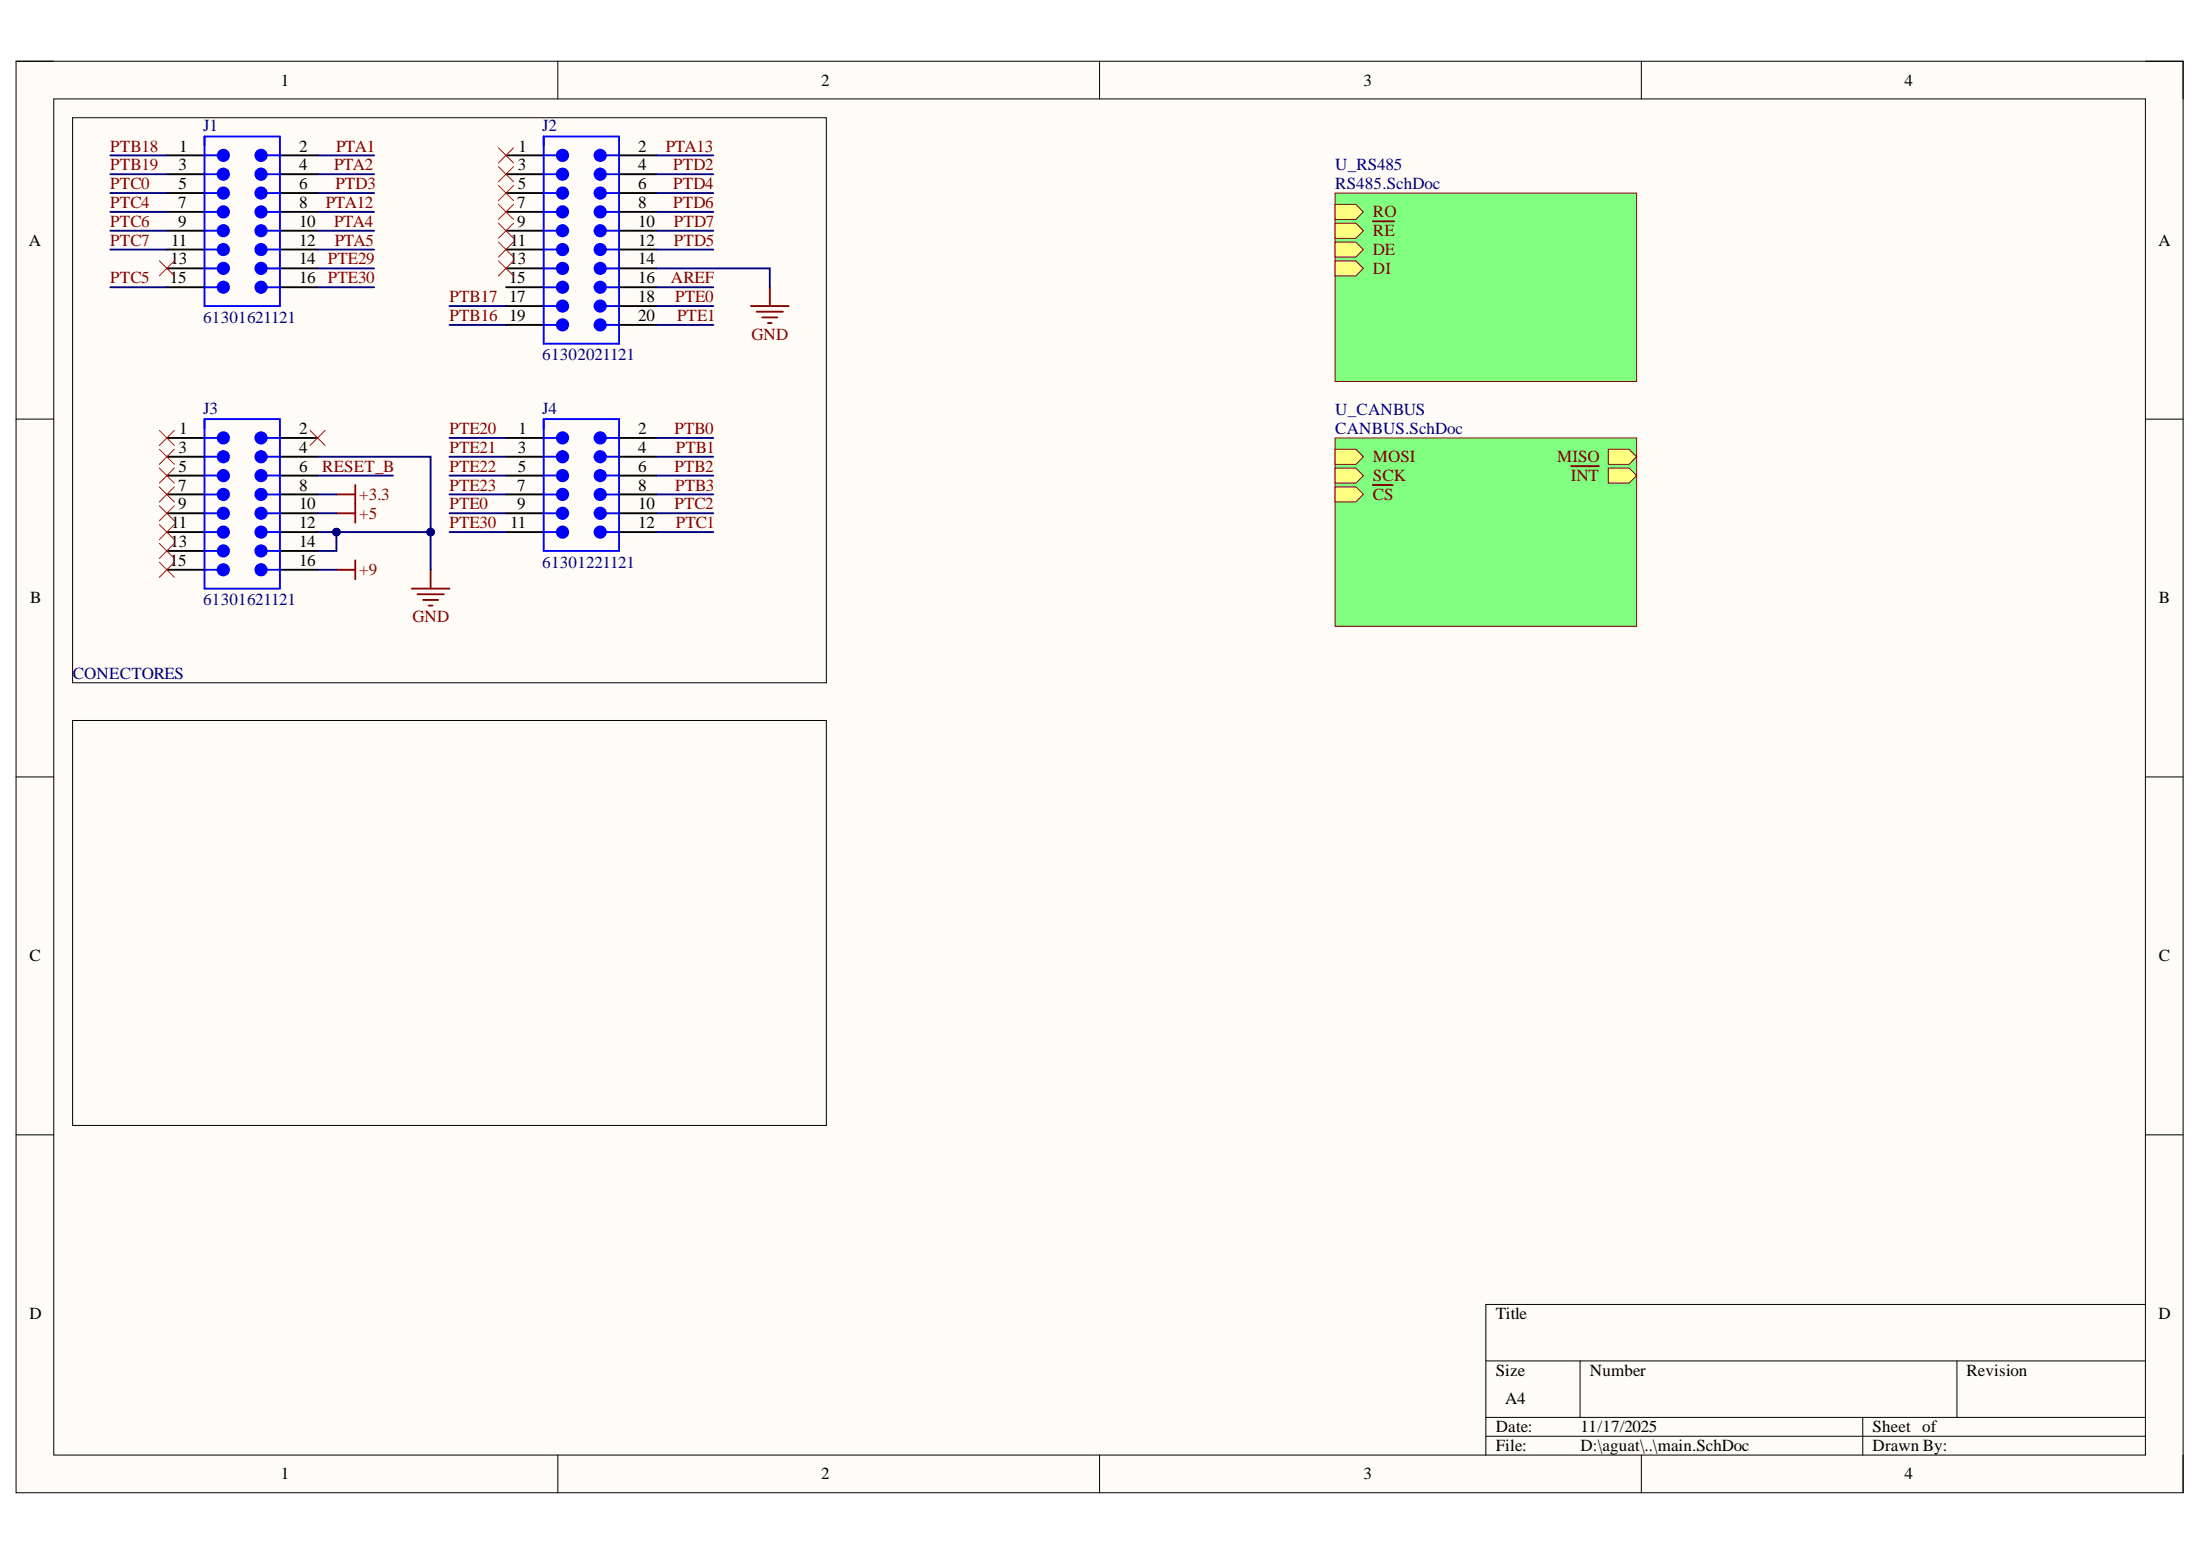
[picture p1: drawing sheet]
<svg xmlns="http://www.w3.org/2000/svg" width="297mm" height="210mm" viewBox="0 0 297 210" stroke-linecap="round" stroke-linejoin="round" font-family="sans-serif">
<path d="M2.2 8.3h292.6v193.2h-292.6z" fill-rule="evenodd" fill="#fffcf8"/>
<path d="M2.2 8.3h292.6v193.2h-292.6z" fill="none" stroke="#000" stroke-width=".14"/>
<path d="M7.3 13.4h282.4v183h-282.4z" fill-rule="evenodd" fill="#fffcf8"/>
<g fill="none" stroke="#000" stroke-width=".14">
<path d="M2.2 8.3h5.1M7.3 13.4h282.4v183h-282.4zM75.3 8.3v5M148.5 8.3v5M221.6 8.3v5.1M289.7 8.3h5.1v5.1M2.2 56.6h5.1M289.7 56.6h5.1M2.2 104.9h5.1M289.7 104.9h5.1M2.2 153.2h5.1M289.7 153.2h5.1"/>
<path d="M289.7 176.1h-89.1v20.3M75.3 196.4v5.1M148.5 196.4v5.1M200.6 183.7h89.1M200.6 191.3h89.1M200.6 193.9h89.1M213.3 183.7v7.6M221.6 196.4v5.1M251.5 191.3v5.1M264.2 183.7v7.6M294.8 196.4v5.1"/>
</g>
<path d="M68.3 23.5h5.1M68.3 21h5.1" fill="none" stroke="#000" stroke-width=".25"/>
<path d="M73.4 23.5h1.8" fill="none" stroke="#00f" stroke-width=".25"/>
<circle cx="76" cy="23.5" r=".76" fill="#00f"/>
<g fill="none" stroke="#00f" stroke-width=".25">
<path d="M73.4 21h1.8M81.8 23.5h1.8"/>
<circle cx="76" cy="23.5" r=".76"/>
</g>
<path d="M83.6 23.5h5.1M83.6 21h5.1" fill="none" stroke="#000" stroke-width=".25"/>
<circle cx="81" cy="23.5" r=".76" fill="#00f"/>
<g fill="none" stroke="#00f" stroke-width=".25">
<path d="M81.8 21h1.8"/>
<circle cx="81" cy="23.5" r=".76"/>
</g>
<circle cx="81" cy="21" r=".76" fill="#00f"/>
<g fill="none" stroke="#00f" stroke-width=".25">
<path d="M73.4 26.1h1.8"/>
<circle cx="81" cy="21" r=".76"/>
</g>
<path d="M68.3 26.1h5.1M83.6 26.1h5.1" fill="none" stroke="#000" stroke-width=".25"/>
<circle cx="76" cy="26.1" r=".76" fill="#00f"/>
<g fill="none" stroke="#00f" stroke-width=".25">
<path d="M81.8 26.1h1.8"/>
<circle cx="76" cy="26.1" r=".76"/>
</g>
<circle cx="81" cy="26.1" r=".76" fill="#00f"/>
<g fill="none" stroke="#00f" stroke-width=".25">
<path d="M73.4 28.6h1.8"/>
<circle cx="81" cy="26.1" r=".76"/>
</g>
<path d="M68.3 28.6h5.1M83.6 28.6h5.1" fill="none" stroke="#000" stroke-width=".25"/>
<circle cx="76" cy="28.6" r=".76" fill="#00f"/>
<g fill="none" stroke="#00f" stroke-width=".25">
<path d="M81.8 28.6h1.8"/>
<circle cx="76" cy="28.6" r=".76"/>
</g>
<circle cx="81" cy="28.6" r=".76" fill="#00f"/>
<g fill="none" stroke="#00f" stroke-width=".25">
<path d="M73.4 31.1h1.8"/>
<circle cx="81" cy="28.6" r=".76"/>
</g>
<path d="M68.3 31.1h5.1M83.6 31.1h5.1" fill="none" stroke="#000" stroke-width=".25"/>
<circle cx="75.9" cy="31.1" r=".76" fill="#00f"/>
<g fill="none" stroke="#00f" stroke-width=".25">
<path d="M81.8 31.1h1.8"/>
<circle cx="75.9" cy="31.1" r=".76"/>
</g>
<circle cx="81" cy="31.1" r=".76" fill="#00f"/>
<g fill="none" stroke="#00f" stroke-width=".25">
<path d="M73.4 33.7h1.8"/>
<circle cx="81" cy="31.1" r=".76"/>
</g>
<path d="M68.3 33.7h5.1M83.6 33.7h5.1" fill="none" stroke="#000" stroke-width=".25"/>
<circle cx="76" cy="33.7" r=".76" fill="#00f"/>
<g fill="none" stroke="#00f" stroke-width=".25">
<path d="M81.8 33.7h1.8"/>
<circle cx="76" cy="33.7" r=".76"/>
</g>
<circle cx="81" cy="33.7" r=".76" fill="#00f"/>
<g fill="none" stroke="#00f" stroke-width=".25">
<path d="M73.4 36.2h1.8"/>
<circle cx="81" cy="33.7" r=".76"/>
</g>
<path d="M68.3 36.2h5.1M68.3 38.8h5.1M83.6 36.2h5.1M83.6 38.8h5.1" fill="none" stroke="#000" stroke-width=".25"/>
<circle cx="76" cy="36.2" r=".76" fill="#00f"/>
<g fill="none" stroke="#00f" stroke-width=".25">
<path d="M81.8 36.2h1.8"/>
<circle cx="76" cy="36.2" r=".76"/>
</g>
<circle cx="81" cy="36.2" r=".76" fill="#00f"/>
<circle cx="81" cy="36.2" r=".76" fill="none" stroke="#00f" stroke-width=".25"/>
<circle cx="76" cy="21" r=".76" fill="#00f"/>
<g fill="none" stroke="#00f" stroke-width=".25">
<path d="M73.4 38.8h1.8"/>
<circle cx="76" cy="21" r=".76"/>
</g>
<path d="M68.3 41.3h5.1M83.6 41.3h5.1" fill="none" stroke="#000" stroke-width=".25"/>
<circle cx="76" cy="38.8" r=".76" fill="#00f"/>
<g fill="none" stroke="#00f" stroke-width=".25">
<path d="M81.8 38.8h1.8"/>
<circle cx="76" cy="38.8" r=".76"/>
</g>
<circle cx="81" cy="38.8" r=".76" fill="#00f"/>
<g fill="none" stroke="#00f" stroke-width=".25">
<path d="M73.4 41.3h1.8"/>
<circle cx="81" cy="38.8" r=".76"/>
</g>
<circle cx="76" cy="41.3" r=".76" fill="#00f"/>
<g fill="none" stroke="#00f" stroke-width=".25">
<path d="M81.8 41.3h1.8"/>
<circle cx="76" cy="41.3" r=".76"/>
</g>
<circle cx="81" cy="41.3" r=".76" fill="#00f"/>
<g fill="none" stroke="#00f" stroke-width=".25">
<path d="M73.4 43.9h1.8"/>
<circle cx="81" cy="41.3" r=".76"/>
</g>
<path d="M68.3 43.9h5.1M83.6 43.9h5.1" fill="none" stroke="#000" stroke-width=".25"/>
<circle cx="76" cy="43.9" r=".76" fill="#00f"/>
<g fill="none" stroke="#00f" stroke-width=".25">
<path d="M81.8 43.9h1.8"/>
<circle cx="76" cy="43.9" r=".76"/>
</g>
<circle cx="81" cy="43.9" r=".76" fill="#00f"/>
<g fill="none" stroke="#00f" stroke-width=".25">
<path d="M73.4 18.4h10.2v28h-10.2zM27.6 23.5h1.8"/>
<circle cx="81" cy="43.9" r=".76"/>
</g>
<path d="M22.5 23.5h5.1M22.5 21h5.1" fill="none" stroke="#000" stroke-width=".25"/>
<circle cx="30.2" cy="23.5" r=".76" fill="#00f"/>
<g fill="none" stroke="#00f" stroke-width=".25">
<path d="M27.6 21h1.8M36 23.5h1.8"/>
<circle cx="30.2" cy="23.5" r=".76"/>
</g>
<path d="M37.8 23.5h5.1M37.8 21h5.1" fill="none" stroke="#000" stroke-width=".25"/>
<circle cx="35.2" cy="23.5" r=".76" fill="#00f"/>
<g fill="none" stroke="#00f" stroke-width=".25">
<path d="M36 21h1.8"/>
<circle cx="35.2" cy="23.5" r=".76"/>
</g>
<circle cx="35.2" cy="21" r=".76" fill="#00f"/>
<g fill="none" stroke="#00f" stroke-width=".25">
<path d="M27.6 26.1h1.8"/>
<circle cx="35.2" cy="21" r=".76"/>
</g>
<path d="M22.5 26.1h5.1M37.8 26.1h5.1" fill="none" stroke="#000" stroke-width=".25"/>
<circle cx="30.2" cy="26.1" r=".76" fill="#00f"/>
<g fill="none" stroke="#00f" stroke-width=".25">
<path d="M36 26.1h1.8"/>
<circle cx="30.2" cy="26.1" r=".76"/>
</g>
<circle cx="35.2" cy="26.1" r=".76" fill="#00f"/>
<g fill="none" stroke="#00f" stroke-width=".25">
<path d="M27.6 28.6h1.8"/>
<circle cx="35.2" cy="26.1" r=".76"/>
</g>
<path d="M22.5 28.6h5.1M37.8 28.6h5.1" fill="none" stroke="#000" stroke-width=".25"/>
<circle cx="30.2" cy="28.6" r=".76" fill="#00f"/>
<g fill="none" stroke="#00f" stroke-width=".25">
<path d="M36 28.6h1.8"/>
<circle cx="30.2" cy="28.6" r=".76"/>
</g>
<circle cx="35.2" cy="28.6" r=".76" fill="#00f"/>
<g fill="none" stroke="#00f" stroke-width=".25">
<path d="M27.6 31.1h1.8"/>
<circle cx="35.2" cy="28.6" r=".76"/>
</g>
<path d="M22.5 31.1h5.1M37.8 31.1h5.1" fill="none" stroke="#000" stroke-width=".25"/>
<circle cx="30.2" cy="31.1" r=".76" fill="#00f"/>
<g fill="none" stroke="#00f" stroke-width=".25">
<path d="M36 31.1h1.8"/>
<circle cx="30.2" cy="31.1" r=".76"/>
</g>
<circle cx="35.2" cy="31.1" r=".76" fill="#00f"/>
<g fill="none" stroke="#00f" stroke-width=".25">
<path d="M27.6 33.7h1.8"/>
<circle cx="35.2" cy="31.1" r=".76"/>
</g>
<path d="M22.5 33.7h5.1M37.8 33.7h5.1" fill="none" stroke="#000" stroke-width=".25"/>
<circle cx="30.2" cy="33.7" r=".76" fill="#00f"/>
<g fill="none" stroke="#00f" stroke-width=".25">
<path d="M36 33.7h1.8"/>
<circle cx="30.2" cy="33.7" r=".76"/>
</g>
<circle cx="35.2" cy="33.7" r=".76" fill="#00f"/>
<g fill="none" stroke="#00f" stroke-width=".25">
<path d="M27.6 36.2h1.8"/>
<circle cx="35.2" cy="33.7" r=".76"/>
</g>
<path d="M22.5 36.2h5.1M22.5 38.8h5.1M37.8 36.2h5.1M37.8 38.8h5.1" fill="none" stroke="#000" stroke-width=".25"/>
<circle cx="30.2" cy="36.2" r=".76" fill="#00f"/>
<g fill="none" stroke="#00f" stroke-width=".25">
<path d="M36 36.2h1.8"/>
<circle cx="30.2" cy="36.2" r=".76"/>
</g>
<circle cx="35.2" cy="36.2" r=".76" fill="#00f"/>
<g fill="none" stroke="#00f" stroke-width=".25">
<path d="M27.6 38.8h1.8"/>
<circle cx="35.2" cy="36.2" r=".76"/>
</g>
<circle cx="30.2" cy="38.8" r=".76" fill="#00f"/>
<g fill="none" stroke="#00f" stroke-width=".25">
<path d="M36 38.8h1.8"/>
<circle cx="30.2" cy="38.8" r=".76"/>
</g>
<circle cx="35.2" cy="38.8" r=".76" fill="#00f"/>
<g fill="none" stroke="#00f" stroke-width=".25">
<path d="M27.6 18.4h10.2v22.9h-10.2z"/>
<circle cx="35.2" cy="38.8" r=".76"/>
</g>
<circle cx="30.2" cy="21" r=".76" fill="#00f"/>
<g fill="none" stroke="#00f" stroke-width=".25">
<path d="M27.6 61.7h1.8"/>
<circle cx="30.2" cy="21" r=".76"/>
</g>
<g fill="none" stroke="#f00" stroke-width=".14">
<path d="M67.3 20l2 2M69.3 20l-2 2M21.5 35.2l2 2M23.5 35.2l-2 2M67.3 22.5l2 2M67.3 25l2 2.1M67.3 27.6l2 2M67.3 30.1l2 2.1M67.3 32.7l2 2M67.3 35.2l2 2M69.3 22.5l-2 2M69.3 25l-2 2.1"/>
<path d="M69.3 27.6l-2 2M69.3 30.1l-2 2.1M69.3 32.7l-2 2M69.3 35.2l-2 2"/>
</g>
<path d="M103.9 38.8v2.5M101.4 41.3h5.1M102.2 42.1h3.5M102.9 42.8h2.1M103.7 43.6h.5" fill="none" stroke="#800000" stroke-width=".25"/>
<path d="M22.5 59.1h5.1M22.5 61.7h5.1" fill="none" stroke="#000" stroke-width=".25"/>
<circle cx="30.2" cy="61.7" r=".76" fill="#00f"/>
<g fill="none" stroke="#00f" stroke-width=".25">
<path d="M27.6 59.1h1.8M36 61.7h1.8"/>
<circle cx="30.2" cy="61.7" r=".76"/>
</g>
<path d="M37.8 59.1h5.1M37.8 61.7h5.1" fill="none" stroke="#000" stroke-width=".25"/>
<circle cx="35.2" cy="61.7" r=".76" fill="#00f"/>
<g fill="none" stroke="#00f" stroke-width=".25">
<path d="M36 59.1h1.8"/>
<circle cx="35.2" cy="61.7" r=".76"/>
</g>
<circle cx="35.2" cy="59.1" r=".76" fill="#00f"/>
<g fill="none" stroke="#00f" stroke-width=".25">
<path d="M27.6 64.2h1.8"/>
<circle cx="35.2" cy="59.1" r=".76"/>
</g>
<path d="M22.5 64.2h5.1M37.8 64.2h5.1" fill="none" stroke="#000" stroke-width=".25"/>
<circle cx="30.2" cy="64.2" r=".76" fill="#00f"/>
<g fill="none" stroke="#00f" stroke-width=".25">
<path d="M36 64.2h1.8"/>
<circle cx="30.2" cy="64.2" r=".76"/>
</g>
<circle cx="35.2" cy="64.2" r=".76" fill="#00f"/>
<g fill="none" stroke="#00f" stroke-width=".25">
<path d="M27.6 66.7h1.8"/>
<circle cx="35.2" cy="64.2" r=".76"/>
</g>
<path d="M22.5 66.7h5.1M37.8 66.7h5.1" fill="none" stroke="#000" stroke-width=".25"/>
<circle cx="30.2" cy="66.7" r=".76" fill="#00f"/>
<g fill="none" stroke="#00f" stroke-width=".25">
<path d="M36 66.7h1.8"/>
<circle cx="30.2" cy="66.7" r=".76"/>
</g>
<circle cx="35.2" cy="66.7" r=".76" fill="#00f"/>
<g fill="none" stroke="#00f" stroke-width=".25">
<path d="M27.6 69.3h1.8"/>
<circle cx="35.2" cy="66.7" r=".76"/>
</g>
<path d="M22.5 69.3h5.1M37.8 69.3h5.1" fill="none" stroke="#000" stroke-width=".25"/>
<circle cx="30.2" cy="69.3" r=".76" fill="#00f"/>
<g fill="none" stroke="#00f" stroke-width=".25">
<path d="M36 69.3h1.8"/>
<circle cx="30.2" cy="69.3" r=".76"/>
</g>
<circle cx="35.2" cy="69.3" r=".76" fill="#00f"/>
<g fill="none" stroke="#00f" stroke-width=".25">
<path d="M27.6 71.8h1.8"/>
<circle cx="35.2" cy="69.3" r=".76"/>
</g>
<path d="M22.5 71.8h5.1M37.8 71.8h5.1" fill="none" stroke="#000" stroke-width=".25"/>
<circle cx="30.2" cy="71.8" r=".76" fill="#00f"/>
<g fill="none" stroke="#00f" stroke-width=".25">
<path d="M36 71.8h1.8"/>
<circle cx="30.2" cy="71.8" r=".76"/>
</g>
<circle cx="35.2" cy="71.8" r=".76" fill="#00f"/>
<g fill="none" stroke="#00f" stroke-width=".25">
<path d="M27.6 74.4h1.8"/>
<circle cx="35.2" cy="71.8" r=".76"/>
</g>
<path d="M22.5 74.4h5.1M22.5 76.9h5.1M37.8 74.4h5.1M37.8 76.9h5.1" fill="none" stroke="#000" stroke-width=".25"/>
<circle cx="30.2" cy="74.4" r=".76" fill="#00f"/>
<g fill="none" stroke="#00f" stroke-width=".25">
<path d="M36 74.4h1.8"/>
<circle cx="30.2" cy="74.4" r=".76"/>
</g>
<circle cx="35.2" cy="74.4" r=".76" fill="#00f"/>
<g fill="none" stroke="#00f" stroke-width=".25">
<path d="M27.6 76.9h1.8"/>
<circle cx="35.2" cy="74.4" r=".76"/>
</g>
<circle cx="30.2" cy="76.9" r=".76" fill="#00f"/>
<g fill="none" stroke="#00f" stroke-width=".25">
<path d="M36 76.9h1.8"/>
<circle cx="30.2" cy="76.9" r=".76"/>
</g>
<circle cx="35.2" cy="76.9" r=".76" fill="#00f"/>
<g fill="none" stroke="#00f" stroke-width=".25">
<path d="M27.6 56.6h10.2v22.9h-10.2z"/>
<circle cx="35.2" cy="76.9" r=".76"/>
</g>
<circle cx="30.2" cy="59.1" r=".76" fill="#00f"/>
<g fill="none" stroke="#00f" stroke-width=".25">
<path d="M73.4 61.7h1.8"/>
<circle cx="30.2" cy="59.1" r=".76"/>
</g>
<g fill="none" stroke="#f00" stroke-width=".14">
<path d="M21.5 58.1l2 2M23.5 58.1l-2 2M41.9 58.1l2 2M43.9 58.1l-2 2M21.5 60.6l2 2.1M21.5 63.2l2 2M21.5 65.7l2 2.1M21.5 68.3l2 2M21.5 70.8l2 2M21.5 73.4l2 2M21.5 75.9l2 2M23.5 60.6l-2 2.1"/>
<path d="M23.5 63.2l-2 2M23.5 65.7l-2 2.1M23.5 68.3l-2 2M23.5 70.8l-2 2M23.5 73.4l-2 2M23.5 75.9l-2 2"/>
</g>
<path d="M45.4 66.7h2.6M45.4 69.3h2.6M45.4 76.9h2.6M48 65.5v5.1M48 75.6v2.6M55.6 79.5h5.1M58.1 76.9v2.6M56.4 80.2h3.5M57.1 81h2.1M57.9 81.7h.5" fill="none" stroke="#800000" stroke-width=".25"/>
<path d="M68.3 59.1h5.1M68.3 61.7h5.1" fill="none" stroke="#000" stroke-width=".25"/>
<circle cx="76" cy="61.7" r=".76" fill="#00f"/>
<g fill="none" stroke="#00f" stroke-width=".25">
<path d="M73.4 59.1h1.8M81.8 61.7h1.8"/>
<circle cx="76" cy="61.7" r=".76"/>
</g>
<path d="M83.6 59.1h5.1M83.6 61.7h5.1" fill="none" stroke="#000" stroke-width=".25"/>
<circle cx="81" cy="61.7" r=".76" fill="#00f"/>
<g fill="none" stroke="#00f" stroke-width=".25">
<path d="M81.8 59.1h1.8"/>
<circle cx="81" cy="61.7" r=".76"/>
</g>
<circle cx="81" cy="59.1" r=".76" fill="#00f"/>
<g fill="none" stroke="#00f" stroke-width=".25">
<path d="M73.4 64.2h1.8"/>
<circle cx="81" cy="59.1" r=".76"/>
</g>
<path d="M68.3 64.2h5.1M83.6 64.2h5.1" fill="none" stroke="#000" stroke-width=".25"/>
<circle cx="76" cy="64.2" r=".76" fill="#00f"/>
<g fill="none" stroke="#00f" stroke-width=".25">
<path d="M81.8 64.2h1.8"/>
<circle cx="76" cy="64.2" r=".76"/>
</g>
<circle cx="81" cy="64.2" r=".76" fill="#00f"/>
<g fill="none" stroke="#00f" stroke-width=".25">
<path d="M73.4 66.7h1.8"/>
<circle cx="81" cy="64.2" r=".76"/>
</g>
<path d="M68.3 66.7h5.1M83.6 66.7h5.1" fill="none" stroke="#000" stroke-width=".25"/>
<circle cx="76" cy="66.7" r=".76" fill="#00f"/>
<g fill="none" stroke="#00f" stroke-width=".25">
<path d="M81.8 66.7h1.8"/>
<circle cx="76" cy="66.7" r=".76"/>
</g>
<circle cx="81" cy="66.7" r=".76" fill="#00f"/>
<g fill="none" stroke="#00f" stroke-width=".25">
<path d="M73.4 69.3h1.8"/>
<circle cx="81" cy="66.7" r=".76"/>
</g>
<path d="M68.3 69.3h5.1M83.6 69.3h5.1" fill="none" stroke="#000" stroke-width=".25"/>
<circle cx="76" cy="69.3" r=".76" fill="#00f"/>
<g fill="none" stroke="#00f" stroke-width=".25">
<path d="M81.8 69.3h1.8"/>
<circle cx="76" cy="69.3" r=".76"/>
</g>
<circle cx="81" cy="69.3" r=".76" fill="#00f"/>
<g fill="none" stroke="#00f" stroke-width=".25">
<path d="M73.4 71.8h1.8"/>
<circle cx="81" cy="69.3" r=".76"/>
</g>
<path d="M68.3 71.8h5.1M83.6 71.8h5.1" fill="none" stroke="#000" stroke-width=".25"/>
<circle cx="76" cy="71.8" r=".76" fill="#00f"/>
<g fill="none" stroke="#00f" stroke-width=".25">
<path d="M81.8 71.8h1.8"/>
<circle cx="76" cy="71.8" r=".76"/>
</g>
<circle cx="81" cy="71.8" r=".76" fill="#00f"/>
<g fill="none" stroke="#00f" stroke-width=".25">
<path d="M73.4 56.6h10.2v17.8h-10.2z"/>
<circle cx="81" cy="71.8" r=".76"/>
</g>
<circle cx="76" cy="59.1" r=".76" fill="#00f"/>
<circle cx="76" cy="59.1" r=".76" fill="none" stroke="#00f" stroke-width=".25"/>
<path d="M9.8 15.9h101.8v76.3h-101.8z" fill="none" stroke="#000" stroke-width=".14"/>
<path d="M180.3 26.1h40.7v25.4h-40.7z" fill-rule="evenodd" fill="#80ff80"/>
<path d="M180.3 26.1h40.7v25.4h-40.7z" fill="none" stroke="#800000" stroke-width=".14"/>
<path d="M180.3 27.6h2.8l1 1-1 1h-2.8z" fill-rule="evenodd" fill="#ffff80"/>
<path d="M180.3 27.6h2.8l1 1-1 1h-2.8z" fill="none" stroke="#800000" stroke-width=".14"/>
<path d="M180.3 30.1h2.8l1 1-1 1.1h-2.8z" fill-rule="evenodd" fill="#ffff80"/>
<path d="M180.3 30.1h2.8l1 1-1 1.1h-2.8z" fill="none" stroke="#800000" stroke-width=".14"/>
<path d="M185.4 29.9h2.8" fill="none" stroke="#800000" stroke-width=".25"/>
<path d="M180.3 32.7h2.8l1 1-1 1h-2.8z" fill-rule="evenodd" fill="#ffff80"/>
<path d="M180.3 32.7h2.8l1 1-1 1h-2.8z" fill="none" stroke="#800000" stroke-width=".14"/>
<path d="M180.3 35.2h2.8l1 1-1 1h-2.8z" fill-rule="evenodd" fill="#ffff80"/>
<path d="M180.3 35.2h2.8l1 1-1 1h-2.8z" fill="none" stroke="#800000" stroke-width=".14"/>
<path d="M180.3 59.1h40.7v25.4h-40.7z" fill-rule="evenodd" fill="#80ff80"/>
<path d="M180.3 59.1h40.7v25.4h-40.7z" fill="none" stroke="#800000" stroke-width=".14"/>
<path d="M180.3 60.6h2.8l1 1.1-1 1h-2.8z" fill-rule="evenodd" fill="#ffff80"/>
<path d="M180.3 60.6h2.8l1 1.1-1 1h-2.8z" fill="none" stroke="#800000" stroke-width=".14"/>
<path d="M217.2 60.6h2.8l1 1.1-1 1h-2.8z" fill-rule="evenodd" fill="#ffff80"/>
<path d="M217.2 60.6h2.8l1 1.1-1 1h-2.8z" fill="none" stroke="#800000" stroke-width=".14"/>
<path d="M180.3 63.2h2.8l1 1-1 1h-2.8z" fill-rule="evenodd" fill="#ffff80"/>
<path d="M180.3 63.2h2.8l1 1-1 1h-2.8z" fill="none" stroke="#800000" stroke-width=".14"/>
<path d="M180.3 65.7h2.8l1 1-1 1.1h-2.8z" fill-rule="evenodd" fill="#ffff80"/>
<path d="M180.3 65.7h2.8l1 1-1 1.1h-2.8z" fill="none" stroke="#800000" stroke-width=".14"/>
<path d="M185.4 65.5h2.6" fill="none" stroke="#800000" stroke-width=".25"/>
<path d="M217.2 63.2h2.8l1 1-1 1h-2.8z" fill-rule="evenodd" fill="#ffff80"/>
<path d="M217.2 63.2h2.8l1 1-1 1h-2.8z" fill="none" stroke="#800000" stroke-width=".14"/>
<path d="M212.1 62.9h3.8" fill="none" stroke="#800000" stroke-width=".25"/>
<g fill="none" stroke="#000080" stroke-width=".25">
<path d="M14.9 21h7.6M14.9 23.5h7.6M14.9 26.1h7.6M14.9 28.6h7.6M14.9 31.1h7.6M14.9 33.7h7.6M14.9 38.8h7.6M42.9 21h7.6M42.9 23.5h7.6M42.9 26.1h7.6M42.9 28.6h7.6M42.9 31.1h7.6"/>
<path d="M42.9 33.7h7.6M42.9 38.8h7.6M42.9 36.2h7.6M88.7 36.2h15.2v2.6M88.7 21h7.6M88.7 23.5h7.6M88.7 26.1h7.6M88.7 28.6h7.6M88.7 31.1h7.6M88.7 33.7h7.6M88.7 38.8h7.6M60.7 41.3h7.6"/>
<path d="M60.7 43.9h7.6M88.7 41.3h7.6M88.7 43.9h7.6M42.9 71.8h2.5v2.6h-2.5M42.9 64.2h10.2M42.9 66.7h2.5M42.9 69.3h2.5"/>
</g>
<circle cx="45.4" cy="71.8" r=".51" fill="#000080"/>
<circle cx="45.4" cy="71.8" r=".51" fill="none" stroke="#000080" stroke-width=".14"/>
<g fill="none" stroke="#000080" stroke-width=".25">
<path d="M60.7 59.1h7.6M88.7 59.1h7.6M42.9 76.9h2.5M45.4 71.8h12.7M60.7 61.7h7.6M60.7 64.2h7.6M60.7 66.7h7.6M60.7 69.3h7.6M60.7 71.8h7.6M88.7 61.7h7.6M88.7 64.2h7.6M88.7 66.7h7.6"/>
<path d="M88.7 69.3h7.6M88.7 71.8h7.6"/>
</g>
<circle cx="45.4" cy="71.8" r=".51" fill="#000080"/>
<circle cx="45.4" cy="71.8" r=".51" fill="none" stroke="#000080" stroke-width=".14"/>
<circle cx="58.1" cy="71.8" r=".51" fill="#000080"/>
<circle cx="58.1" cy="71.8" r=".51" fill="none" stroke="#000080" stroke-width=".14"/>
<path d="M42.9 61.7h15.2v15.2" fill="none" stroke="#000080" stroke-width=".25"/>
<circle cx="58.1" cy="71.8" r=".51" fill="#000080"/>
<circle cx="58.1" cy="71.8" r=".51" fill="none" stroke="#000080" stroke-width=".14"/>
<path d="M9.8 97.3h101.8v54.6h-101.8z" fill="none" stroke="#000" stroke-width=".14"/>
<g font-size="2.3">
<text x="37.9" y="11.6">1</text>
<text x="110.9" y="11.6">2</text>
<text x="184.1" y="11.6">3</text>
<text x="257.1" y="11.6">4</text>
<text x="24.1" y="23">3</text>
<text x="24.2" y="20.5">1</text>
<text x="40.4" y="23">4</text>
<text x="40.4" y="20.5">2</text>
<text x="69.9" y="23">3</text>
<text x="70" y="20.5">1</text>
<text x="86.2" y="23">4</text>
<text x="86.2" y="20.5">2</text>
<text x="24" y="28.1">7</text>
<text x="24.1" y="25.5">5</text>
<text x="40.4" y="25.5">6</text>
<text x="40.4" y="28.1">8</text>
<text x="69.8" y="28.1">7</text>
<text x="69.9" y="25.5">5</text>
<text x="86.2" y="25.5">6</text>
<text x="86.2" y="28.1">8</text>
<text x="3.9" y="33.1">A</text>
<text x="23" y="35.7">13</text>
<text x="23.1" y="33.1">11</text>
<text x="24" y="30.6">9</text>
<text x="40.4" y="30.6">10</text>
<text x="40.4" y="33.1">12</text>
<text x="40.4" y="35.7">14</text>
<text x="68.8" y="35.7">13</text>
<text x="68.9" y="33.1">11</text>
<text x="69.8" y="30.6">9</text>
<text x="86.2" y="30.6">10</text>
<text x="86.2" y="33.1">12</text>
<text x="86.2" y="35.7">14</text>
<text x="291.4" y="33.1">A</text>
<text x="22.9" y="38.2">15</text>
<text x="40.4" y="38.2">16</text>
<text x="68.7" y="38.2">15</text>
<text x="68.7" y="40.8">17</text>
<text x="86.2" y="38.2">16</text>
<text x="86.2" y="40.8">18</text>
<text x="68.7" y="43.3">19</text>
<text x="86.2" y="43.3">20</text>
<text x="24.2" y="58.6">1</text>
<text x="40.4" y="58.6">2</text>
<text x="70" y="58.6">1</text>
<text x="86.2" y="58.6">2</text>
<text x="24.1" y="61.1">3</text>
<text x="24.1" y="63.7">5</text>
<text x="40.4" y="61.1">4</text>
<text x="40.4" y="63.7">6</text>
<text x="69.9" y="61.1">3</text>
<text x="69.9" y="63.7">5</text>
<text x="86.2" y="61.1">4</text>
<text x="86.2" y="63.7">6</text>
<text x="23.1" y="71.3">11</text>
<text x="24" y="66.2">7</text>
<text x="24" y="68.8">9</text>
<text x="40.4" y="66.2">8</text>
<text x="40.4" y="68.8">10</text>
<text x="40.4" y="71.3">12</text>
<text x="68.9" y="71.3">11</text>
<text x="69.8" y="66.2">7</text>
<text x="69.8" y="68.8">9</text>
<text x="86.2" y="66.2">8</text>
<text x="86.2" y="68.8">10</text>
<text x="86.2" y="71.3">12</text>
<text x="22.9" y="76.4">15</text>
<text x="23" y="73.8">13</text>
<text x="40.4" y="73.8">14</text>
<text x="40.4" y="76.4">16</text>
<text x="4.1" y="81.4">B</text>
<text x="291.5" y="81.4">B</text>
<text x="4" y="129.7">C</text>
<text x="291.5" y="129.7">C</text>
<text x="4" y="178">D</text>
<text x="202" y="178">Title</text>
<text x="291.4" y="178">D</text>
<text x="202" y="185.7">Size</text>
<text x="214.6" y="185.7">Number</text>
<text x="265.5" y="185.7">Revision</text>
<text x="203.2" y="189.6">A4</text>
<text x="202" y="193.4">Date:</text>
<text x="202" y="195.9">File:</text>
<text x="213.4" y="193.4">11/17/2025</text>
<text x="213.4" y="195.9">D:\aguat\..\main.SchDoc</text>
<text x="252.8" y="193.4">Sheet of</text>
<text x="252.8" y="195.9">Drawn By:</text>
<text x="37.9" y="199.7">1</text>
<text x="110.9" y="199.7">2</text>
<text x="184.1" y="199.7">3</text>
<text x="257.1" y="199.7">4</text>
</g>
<g font-size="2.3" fill="#000080">
<text x="27.4" y="17.7">J1</text>
<text x="73.2" y="17.7">J2</text>
<text x="180.3" y="23">U_RS485</text>
<text x="180.3" y="25.5">RS485.SchDoc</text>
<text x="27.4" y="43.6">61301621121</text>
<text x="73.2" y="48.6">61302021121</text>
<text x="27.4" y="55.8">J3</text>
<text x="73.2" y="55.8">J4</text>
<text x="180.3" y="56.1">U_CANBUS</text>
<text x="180.3" y="58.6">CANBUS.SchDoc</text>
<text x="73.2" y="76.6">61301221121</text>
<text x="27.4" y="81.7">61301621121</text>
<text x="9.8" y="91.6">CONECTORES</text>
</g>
<g font-size="2.3" fill="#800000">
<text x="14.9" y="20.5">PTB18</text>
<text x="14.9" y="23">PTB19</text>
<text x="45.1" y="23">PTA2</text>
<text x="45.4" y="20.5">PTA1</text>
<text x="89.9" y="20.5">PTA13</text>
<text x="90.9" y="23">PTD2</text>
<text x="14.9" y="25.5">PTC0</text>
<text x="14.9" y="28.1">PTC4</text>
<text x="44" y="28.1">PTA12</text>
<text x="45.3" y="25.5">PTD3</text>
<text x="90.9" y="25.5">PTD4</text>
<text x="90.9" y="28.1">PTD6</text>
<text x="185.4" y="29.3">RO</text>
<text x="14.9" y="30.6">PTC6</text>
<text x="14.9" y="33.1">PTC7</text>
<text x="44.3" y="35.7">PTE29</text>
<text x="45.1" y="30.6">PTA4</text>
<text x="45.2" y="33.1">PTA5</text>
<text x="91" y="30.6">PTD7</text>
<text x="91" y="33.1">PTD5</text>
<text x="185.4" y="31.9">RE</text>
<text x="185.4" y="34.4">DE</text>
<text x="14.9" y="38.2">PTC5</text>
<text x="44.3" y="38.2">PTE30</text>
<text x="60.7" y="40.8">PTB17</text>
<text x="90.6" y="38.2">AREF</text>
<text x="91.2" y="40.8">PTE0</text>
<text x="185.4" y="37">DI</text>
<text x="60.7" y="43.3">PTB16</text>
<text x="91.4" y="43.3">PTE1</text>
<text x="101.5" y="45.8">GND</text>
<text x="60.7" y="58.6">PTE20</text>
<text x="91.1" y="58.6">PTB0</text>
<text x="43.5" y="63.7">RESET_B</text>
<text x="60.7" y="61.1">PTE21</text>
<text x="60.7" y="63.7">PTE22</text>
<text x="91.1" y="63.7">PTB2</text>
<text x="91.2" y="61.1">PTB1</text>
<text x="185.4" y="62.4">MOSI</text>
<text x="185.4" y="65">SCK</text>
<text x="210.2" y="62.4">MISO</text>
<text x="212.1" y="65">INT</text>
<text x="48.5" y="67.5">+3.3</text>
<text x="48.5" y="70">+5</text>
<text x="60.7" y="66.2">PTE23</text>
<text x="60.7" y="68.8">PTE0</text>
<text x="60.7" y="71.3">PTE30</text>
<text x="91.1" y="68.8">PTC2</text>
<text x="91.2" y="66.2">PTB3</text>
<text x="91.2" y="71.3">PTC1</text>
<text x="185.4" y="67.5">CS</text>
<text x="48.5" y="77.6">+9</text>
<text x="55.7" y="84">GND</text>
</g>
</svg>
